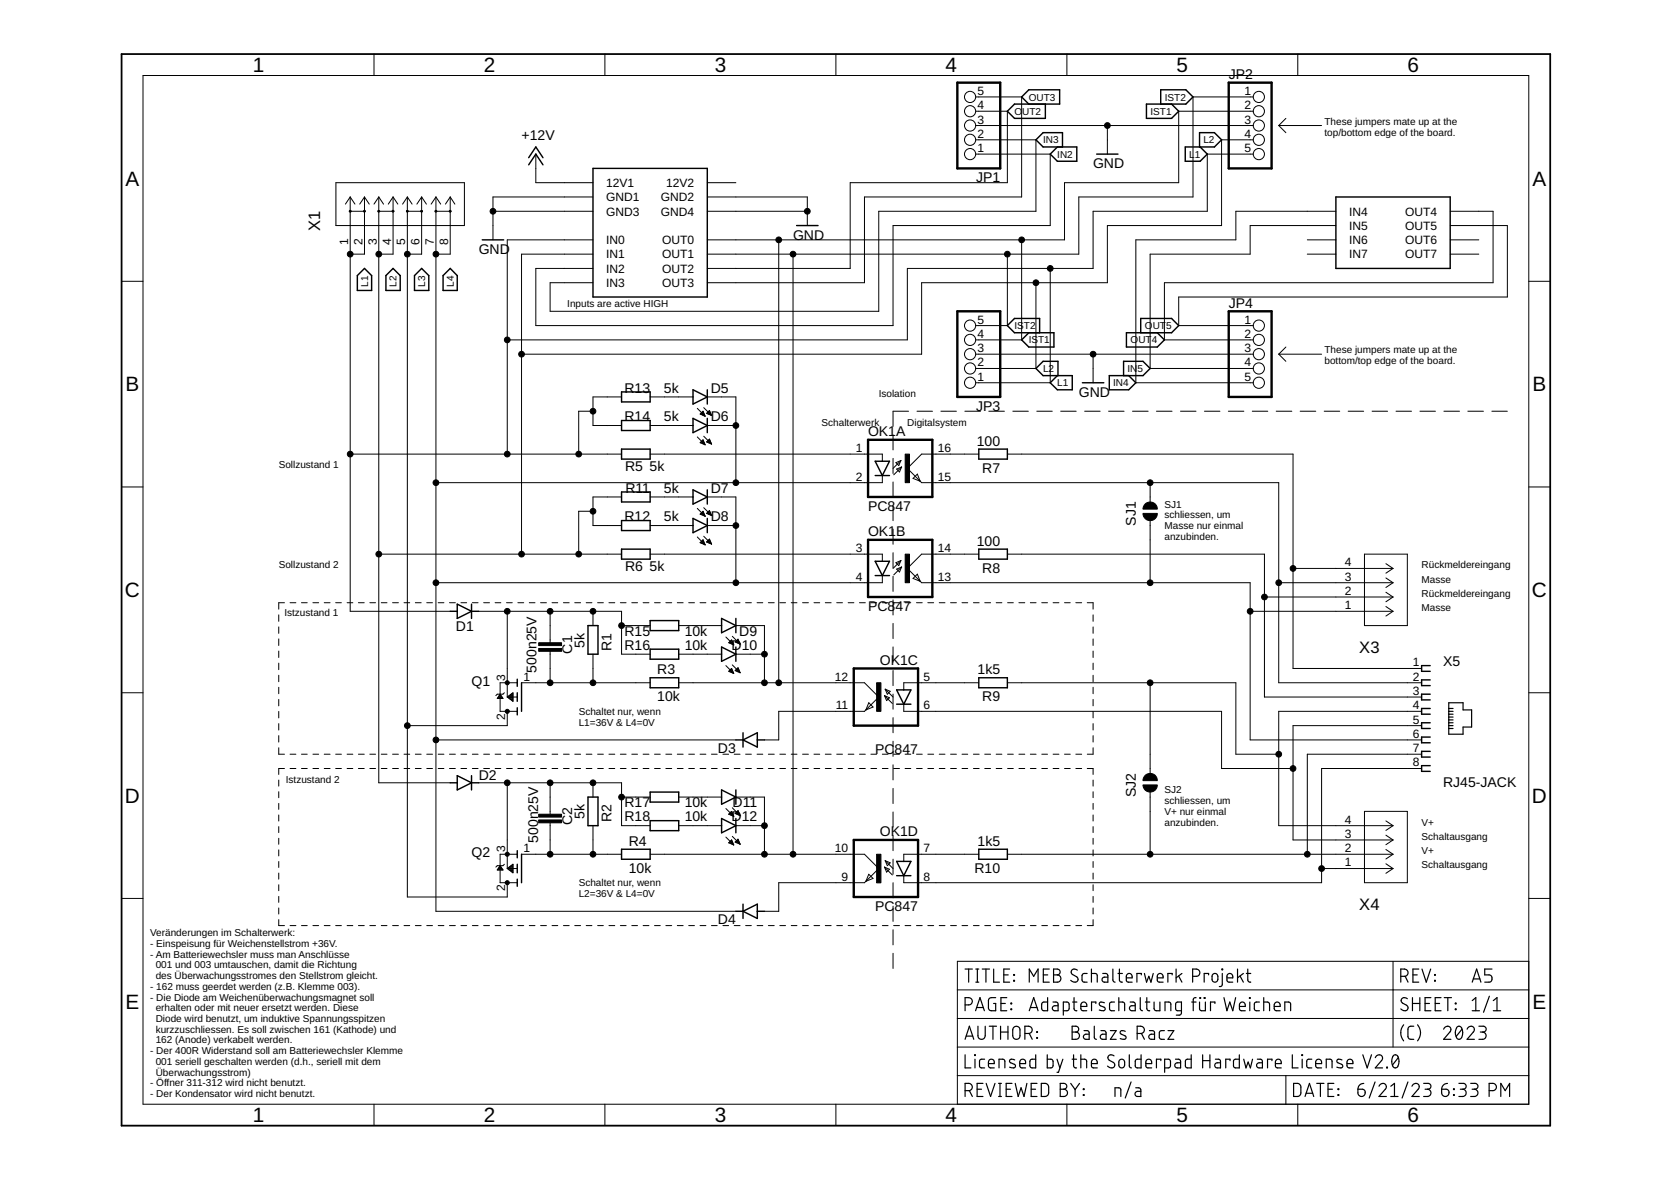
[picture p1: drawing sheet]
<svg xmlns="http://www.w3.org/2000/svg" width="297mm" height="210mm" viewBox="0 0 297 210" stroke-linecap="round" stroke-linejoin="round" font-family="sans-serif">
<g fill="none" stroke="#000" stroke-width=".18">
<path d="M25.4 13.4h246.4v182.9h-246.4zM66.5 9.6v3.8M107.5 9.6v3.8M148.6 9.6v3.8M173.4 19.8h5.7v12.7h-28v15.2h-25.4M173.4 17.2h8.2v17.8h-27.9v15.2h-28M189.7 9.6v3.8M222.8 19.8h-13.3v12.7h-20.3v10.1h-63.5M222.8 17.2h-10.7v17.8h-20.3v10.2h-66.1M230.7 9.6v3.8M59.7 32.5h22.8v7.6h-22.8zM62.3 35v73.6h17.7"/>
<path d="M62.3 37.5h2.5M62.3 35l-.9 1.3M62.3 35l.8 1.3M64.8 35v10.2h-2.5M64.8 35l-.9 1.3M64.8 35l.8 1.3M67.3 35v104.1h12.7M67.3 37.5h2.6M67.3 35l-.8 1.3M67.3 35l.9 1.3M69.9 35v10.2h-2.6M69.9 35l-.9 1.3"/>
<path d="M69.9 35l.8 1.3M72.4 35v124.4h17.8v-2.5M72.4 37.5h2.6M72.4 35l-.8 1.3M72.4 35l.9 1.3M75 35v10.2h-2.6M75 35l-.9 1.3M75 35l.8 1.3M77.5 35v127h53.3M77.5 37.5h2.5M77.5 35l-.9 1.3M77.5 35l.8 1.3"/>
<path d="M80 35v10.2h-2.5M80 35l-.8 1.3M80 35l.9 1.3M87.6 37.5h17.8M95.2 27.4v5.1h10.2M105.4 35h-17.8v7.6M125.7 37.5h17.8M125.7 32.5h5.1M125.7 35h17.8v5.1M173.4 27.4h13.3v12.7h-28v17.8h-63.5v-10.2h10.2M173.4 22.3h49.4M173.4 24.8h10.7v12.7h-27.9v17.8h-58.4v-5.1h7.6"/>
<path d="M196.8 22.3v5.1M222.8 27.4h-8.2v10.1h-20.3v10.2h-33v12.7h-71.1M222.8 24.8h-5.7v15.3h-20.3v10.1h-33v12.7h-71.1M227.3 22.3h7.6M227.3 22.3l1.3 1.3M228.6 21l-1.3 1.3M237.5 37.5h-17.8v5.1h-17.8v25.4h20.9M257.8 37.5h7.6v12.7h-58.4v10.2h15.8M21.6 50h3.8M105.4 42.6h-15.2v38.1M105.4 45.2h-12.7v53.3M138.4 42.6v78.7"/>
<path d="M141 45.2v106.6M179.1 45.2v12.7h-5.7M181.6 42.6v17.8h-8.2M184.1 50.2v15.3h-10.7M186.7 47.7v20.3h-13.3M232.4 42.6h5.1M232.4 45.2h5.1M237.5 40.1h-15.3v5.1h-17.8v20.3h18.4M257.8 40.1h10.1v12.7h-58.4v5.1h13.3M257.8 42.6h5.1M257.8 45.2h5.1M271.8 50h3.8"/>
<path d="M105.4 73.1h-2.5v7.6M110.5 70.5h-5.1v5.1h5.1M115.6 70.5h7.6M115.6 75.6h7.6M124 72.6l1.3 1.4M124 77.7l1.3 1.4M124.5 73.6l.5-.5 .3 .9zM124.5 78.7l.5-.5 .3 .9zM124.5 73.5h.7M124.5 78.6h.7M124.6 78.7h.6M124.6 73.7h.6"/>
<path d="M124.7 73.4h.4M124.7 78.5h.4M124.8 73.3h.3M124.8 78.4h.3M124.8 78.8h.5M124.9 73.8h.4M124.9 73.2h.1M124.9 78.3h.1M125.1 72.5l1.4 1.4M125.1 77.5l1.4 1.4M125.1 79h.2M125.2 73.9h.1"/>
<path d="M125.6 73.5l.5-.5 .4 .9zM125.6 78.5l.5-.5 .4 .9zM125.7 73.4h.6M125.7 78.5h.6M125.7 70.5h5.1v15.3M125.7 75.6h5.1M125.7 78.6h.6M125.8 73.5h.6M125.8 73.3h.5M125.8 78.4h.5M125.9 73.2h.3M125.9 78.3h.3"/>
<path d="M126 78.7h.4M126 73.7h.4M126 73.1h.2M126 78.1h.2M126.3 78.8h.1M126.3 73.8h.2M158.7 77.3v2.7M161.5 73.1h-2.8v2.7M163 73.1h2.8M167.3 73.1h2.7M171.5 73.1h2.8M173.4 62.9h49.4"/>
<path d="M175.8 73.1h2.7M180 73.1h2.8M184.3 73.1h2.7M188.6 73.1h2.7M192.8 73.1h2.8M194.3 62.9v5.1M197.1 73.1h2.7M201.3 73.1h2.8M205.6 73.1h2.7M209.8 73.1h2.8M214.1 73.1h2.8M218.4 73.1h2.7"/>
<path d="M222.6 73.1h2.8M226.9 73.1h2.7M227.3 62.9h7.6M227.3 62.9l1.3 1.3M228.6 61.7l-1.3 1.2M231.1 73.1h2.8M235.4 73.1h2.7M239.6 73.1h2.8M243.9 73.1h2.8M248.2 73.1h2.7M252.4 73.1h2.8M256.7 73.1h2.7"/>
<path d="M260.9 73.1h2.8M265.2 73.1h2.7M21.6 86.6h3.8M62.3 80.7h48.2M67.3 98.5h43.2M105.4 90.9h-2.5v7.6M110.5 88.3h-5.1v5.1h5.1M115.6 98.5h41.2v1.3M115.6 80.7h41.2v1.3M115.6 88.3h7.6M115.6 93.4h7.6M124 90.4l1.3 1.4"/>
<path d="M124 95.4l1.3 1.4M124.5 91.4l.5-.5 .3 .9zM124.5 96.5l.8 .3M124.5 96.5l.5-.6 .3 .9M124.5 96.5h.7M124.5 91.4h.7M124.6 91.3h.5M124.6 96.3h.5M124.7 91.1h.4M124.7 96.2h.4M124.7 96.6h.5M124.8 91.5h.4"/>
<path d="M124.8 91h.2M124.8 96.1h.2M124.9 90.9h.1M124.9 96h.1M125 96.7h.3M125.1 91.6h.2M125.1 90.2l1.4 1.5M125.1 95.3l1.4 1.4M125.3 96.8h.1M125.3 91.8h.1M125.6 96.3l.5-.5 .4 .9zM125.6 96.3h.7"/>
<path d="M125.6 91.3h.7M125.7 91.1h.6M125.7 88.3h5.1v15.3M125.7 93.4h5.1M125.7 96.2h.6M125.8 91h.4M125.8 96.1h.4M125.9 96.5h.5M125.9 91.4h.5M125.9 90.9h.3M126 96h.2M126.1 90.8h.1"/>
<path d="M126.1 95.9h.1M126.1 90.7l.4 .9-.9-.4zM126.2 96.6h.2M126.2 91.5h.2M126.5 96.7h.1M156.8 84.5v1.3h-79.3M158.7 81.5v2.7M158.7 85.7v2.6M158.7 89.9v2.6M158.7 94v2.7M158.7 98.2v2.7M159.3 82.2l.8-.3-.3 .8z"/>
<path d="M159.4 83.4l.9-.4-.4 .9zM160.1 81.9l-1.4 1.3M160.1 99.6l-1.4 1.4M160.3 83l-1.4 1.4M163.1 84.3l.5 1.2-1.3-.5zM174 80.7h-10.2l-2.5 2.5 2.5 2.6h63.5v35.5h25.4M174 98.5h-10.2l-2.5 2.5 2.5 2.6h58.4v27.9h30.5M179.1 80.7h50.7v38.1h22.9M179.1 98.5h45.7v25.4h27.9M204.4 85.8v3.4M204.4 92.5v11.1M242.5 98.5h7.7v12.7h-7.7z"/>
<path d="M271.8 86.6h3.8M49.6 109.3v1.1M49.6 111.4v1.2M49.6 113.6v1.1M49.6 115.7v1.2M49.6 117.9v1.1M50.6 107.1h-1v1.2M51.6 107.1h1M53.6 107.1h1M55.6 107.1h1M57.6 107.1h1.1M59.7 107.1h1"/>
<path d="M61.7 107.1h1M63.7 107.1h1M65.7 107.1h1.1M67.8 107.1h1M69.8 107.1h1M71.8 107.1h1M73.8 107.1h1.1M75.9 107.1h1M77.9 107.1h1M79.9 107.1h1M81.9 107.1h1.1M84 107.1h1"/>
<path d="M85.1 108.6h25.4v7.7h5.1M86 107.1h1M88 107.1h1M90 107.1h1.1M90.2 108.6v15.3M92.1 107.1h1M94.1 107.1h1M96.1 107.1h1M97.8 108.6v5.6M97.8 115.8v5.5M98.1 107.1h1M100.2 107.1h1"/>
<path d="M102.2 107.1h1M104.2 107.1h1M105.4 108.6v2.6M105.4 116.3v5M106.2 107.1h1.1M108.2 107.1h1.1M110.3 107.1h1M110.5 111.2h5.1M112.3 107.1h1M114.3 107.1h1.1M116.4 107.1h1M118.4 107.1h1"/>
<path d="M120.4 107.1h1M120.6 111.2h7.7M120.6 116.3h7.7M122.4 107.1h1M124.4 107.1h1.1M126.5 107.1h1M128.5 107.1h1M129 113.2l1.4 1.4M129 118.3l1.4 1.4M129.6 114.2h.6M129.6 119.3h.6M129.7 119.4h.6"/>
<path d="M129.7 114.3h.6M129.7 114.1h.5M129.7 119.1h.5M129.8 113.9h.4M129.8 119h.3M129.9 113.8h.2M130 119.5h.3M130 118.9h.1M130 114.4h.3M130 113.7l.4 .9-.9-.4zM130 118.8l.4 .9-.9-.4zM130.2 113.1l1.4 1.4"/>
<path d="M130.2 118.2l1.4 1.4M130.2 119.6h.2M130.3 114.6h.1M130.5 107.1h1.1M130.7 114.1l.5-.5 .4 .9zM130.7 119.2l.5-.5 .4 .9zM130.7 114.1h.7M130.7 119.1h.7M130.8 111.2h5.1v10.1M130.8 116.3h5.1M130.9 113.9h.4M130.9 119.3h.5"/>
<path d="M130.9 119h.4M130.9 114.2h.5M131 113.8h.3M131 118.9h.3M131.1 113.7h.1M131.1 118.8h.1M131.1 119.4h.4M131.1 114.3h.4M131.4 119.5h.2M131.4 114.4h.2M132.5 107.1h1.1M134.6 107.1h1"/>
<path d="M136.6 107.1h1M138.6 107.1h1M140.7 107.1h1M142.7 107.1h1M144.7 107.1h1M146.7 107.1h1M148.7 107.1h1.1M150.8 107.1h1M152.8 107.1h1M154.8 107.1h1M156.8 107.1h1.1M156.8 102.3v1.3h-79.3"/>
<path d="M158.7 102.4v2.7M158.7 106.6v2.7M158.7 110.8v2.7M158.7 115v2.7M158.7 119.2v2.7M158.9 107.1h1M159.3 100l.8-.4-.3 .9zM159.4 101.2l.9-.4-.4 .9zM160.3 100.8l-1.4 1.4M160.9 107.1h1M162.9 107.1h1M163.1 102l.5 1.3-1.3-.5z"/>
<path d="M164.9 107.1h1.1M167 107.1h1M169 107.1h1M171 107.1h1M173 107.1h1.1M175 107.1h1.1M177.1 107.1h1M179.1 107.1h1M181.1 107.1h1.1M183.2 107.1h1M185.2 107.1h1M187.2 107.1h1"/>
<path d="M189.2 107.1h1M191.2 107.1h1.1M193.3 107.1h1v1.2M194.3 109.3v1.1M194.3 111.4v1.2M194.3 113.6v1.1M194.3 115.7v1.2M194.3 117.9v1.1M222.2 108.6h25.4M224.8 106.1h22.8M227.3 103.6h20.3M229.8 101h17.8"/>
<path d="M246.4 107.8l1.2 .8M246.4 105.3l1.2 .8M246.4 102.7l1.2 .9M246.4 100.2l1.2 .8M247.6 108.6l-1.2 .9M247.6 106.1l-1.2 .9M247.6 103.6l-1.2 .8M247.6 101l-1.2 .9M21.6 123.1h3.8M49.6 120v1.2M49.6 122.2v1.1M49.6 124.3v1.2"/>
<path d="M49.6 126.4v1.2M49.6 128.6v1.2M49.6 130.7v1.2M49.6 132.9v1.1h1M49.6 138.6v1.1M50.6 136.6h-1v1M51.6 134h1M51.6 136.6h1M53.6 134h1M53.6 136.6h1M55.6 134h1M55.6 136.6h1"/>
<path d="M57.6 134h1.1M57.6 136.6h1.1M59.7 134h1M59.7 136.6h1M61.7 134h1M61.7 136.6h1M63.7 134h1M63.7 136.6h1M65.7 134h1.1M65.7 136.6h1.1M67.8 134h1M67.8 136.6h1"/>
<path d="M69.8 134h1M69.8 136.6h1M71.8 134h1M71.8 136.6h1M73.8 134h1.1M73.8 136.6h1.1M75.9 134h1M75.9 136.6h1M77.5 131.5h53.3M77.9 134h1M77.9 136.6h1M79.9 134h1"/>
<path d="M79.9 136.6h1M81.9 134h1.1M81.9 136.6h1.1M84 134h1M84 136.6h1M85.1 139.1h25.4v7.6h5.1M86 134h1M86 136.6h1M88 134h1M88 136.6h1M88.4 124.1h1M88.5 124h.8"/>
<path d="M88.6 123.8h.6M88.7 123.7h.4M88.8 123.6h.2M88.8 123.5h.2M88.9 123.4l.5 .7h-1zM89.7 123.1l-.3 .3h-1l-.3 .2M90 134h1.1M90 136.6h1.1M90.2 123.9h1.7M90.2 126.4v2.6h-17.8M90.2 139.1v15.3M90.2 123.9l1-.8v1.6z"/>
<path d="M90.2 123.8h1M90.3 124h.9M90.4 123.7h.8M90.4 124.1h.8M90.6 123.6h.6M90.6 124.2h.6M90.7 123.5h.5M90.8 124.3h.4M90.9 123.4h.3M90.9 124.4h.3M91 123.2h.2M91.1 124.6h.1"/>
<path d="M91.9 121.3h-3v5.1h3M92.1 134h1M92.1 136.6h1M92.7 121.3h22.9M94.1 134h1M94.1 136.6h1M96.1 134h1M96.1 136.6h1M97.8 139.1v5.6M98.1 134h1M98.1 136.6h1M100.2 134h1"/>
<path d="M100.2 136.6h1M102.2 134h1M102.2 136.6h1M104.2 134h1M104.2 136.6h1M105.4 139.1v2.6M106.2 134h1.1M106.2 136.6h1.1M108.2 134h1.1M108.2 136.6h1.1M110.3 134h1M110.3 136.6h1"/>
<path d="M112.3 134h1M112.3 136.6h1M114.3 134h1.1M114.3 136.6h1.1M116.4 134h1M116.4 136.6h1M118.4 134h1M118.4 136.6h1M120.4 134h1M120.4 136.6h1M120.6 121.3h33.1l2.5 2.6-2.5 2.5h-15.3v5.1h-2.5M122.4 134h1"/>
<path d="M122.4 136.6h1M124.4 134h1.1M124.4 136.6h1.1M126.5 134h1M126.5 136.6h1M128.5 134h1M128.5 136.6h1M130.5 134h1.1M130.5 136.6h1.1M132.5 134h1.1M132.5 136.6h1.1M134.6 134h1"/>
<path d="M134.6 136.6h1M136.6 134h1M136.6 136.6h1M138.6 134h1M138.6 136.6h1M140.7 134h1M140.7 136.6h1M142.7 134h1M142.7 136.6h1M144.7 134h1M144.7 136.6h1M146.7 134h1"/>
<path d="M146.7 136.6h1M148.7 134h1.1M148.7 136.6h1.1M150.8 134h1M150.8 136.6h1M152.8 134h1M152.8 136.6h1M154.4 124.9l.8 .8-1.3 .5zM154.8 134h1M154.8 136.6h1M156.8 134h1.1M156.8 136.6h1.1"/>
<path d="M157.2 123.6l1.4 1.4M157.2 123.6l.9 .4-.5 .5zM157.4 122.5l.8 .4-.5 .5zM157.4 122.5l1.3 1.4M158.7 123.4v2.6M158.7 127.6v2.6M158.7 131.7v2.7M158.7 135.9v2.7M158.9 134h1M158.9 136.6h1M160.7 125.2v1.2h56.4v10.2h12.7M160.9 134h1"/>
<path d="M160.9 136.6h1M162.9 134h1M162.9 136.6h1M164.9 134h1.1M164.9 136.6h1.1M167 134h1M167 136.6h1M169 134h1M169 136.6h1M171 134h1M171 136.6h1M173 134h1.1"/>
<path d="M173 136.6h1.1M174 121.3h-13.3v1.3M175 134h1.1M175 136.6h1.1M177.1 134h1M177.1 136.6h1M179.1 121.3h40.6v12.7h7.6M179.1 134h1M179.1 136.6h1M181.1 134h1.1M181.1 136.6h1.1M183.2 134h1"/>
<path d="M183.2 136.6h1M185.2 134h1M185.2 136.6h1M187.2 134h1M187.2 136.6h1M189.2 134h1M189.2 136.6h1M191.2 134h1.1M191.2 136.6h1.1M193.3 136.6h1v1M194.3 120v1.2M194.3 122.2v1.1"/>
<path d="M194.3 124.3v1.2M194.3 126.4v1.2M194.3 128.6v1.2M194.3 130.7v1.2M194.3 132.9v1.1h-1M194.3 138.6v1.1M204.4 121.3v16.2M252.7 134h-20.3v17.8M252.7 136.6h-17.8v20.3h-74.2v-1.3M252.7 126.4h-25.4v20.3h20.3M252.7 129h-22.9v20.3h17.8M271.8 123.1h3.8"/>
<path d="M21.6 159.7h3.8M49.6 140.7v1.1M49.6 142.8v1M49.6 144.8v1.1M49.6 146.9v1.1M49.6 149v1.1M49.6 151v1.1M49.6 153.1v1.1M49.6 155.2v1.1M49.6 157.2v1.1M49.6 159.3v1.1M88.5 154.5h.8"/>
<path d="M88.6 154.3h.6M88.6 154.2h.6M88.7 154.1h.4M88.8 154h.2M88.9 153.9l.5 .7h-1zM88.9 153.9h.1M89.7 153.6l-.3 .3h-1l-.3 .2M90.2 154.4h1.7M90.2 154.4l1-.8v1.5zM90.2 154.3h1M90.3 154.5h.9M90.3 154.2h.9"/>
<path d="M90.5 154.6h.7M90.5 154.1h.7M90.7 154h.5M90.7 154.7h.5M90.8 153.9h.4M90.8 154.8h.4M91 155h.2M91 153.8h.2M91.1 155.1h.1M91.1 153.6h.1M91.9 151.8h-3v5.1h3M92.7 151.8h17.8"/>
<path d="M97.8 146.2v5.6M105.4 146.7v5.1M110.5 141.7h5.1M115.6 151.8h38.1l2.5 2.6-2.3 2.2M120.6 146.7h7.7M120.6 141.7h7.7M129 143.7l1.4 1.4M129 148.8l1.4 1.4M129.5 144.7l.9 .4M129.5 144.7h.8M129.6 149.8h.7M129.7 144.6h.5"/>
<path d="M129.7 149.6h.5M129.8 144.5h.4M129.8 149.9h.5M129.8 149.5h.4M129.8 144.8h.5M129.9 144.3h.2M129.9 149.4h.2M130 144.2h.1M130 144.2l-.5 .5M130 144.2l.4 .9M130 149.3l-.5 .5 .9 .4M130 149.3l.4 .9"/>
<path d="M130 149.3h.1M130.1 150h.3M130.1 144.9h.3M130.2 143.6l1.4 1.4M130.2 148.7l1.4 1.4M130.3 150.1h.1M130.4 145.1h.1M130.7 144.6h.7M130.7 144.6l.9 .4M130.7 144.6l.5-.5 .4 .9M130.7 149.6h.7M130.8 146.7h5.1"/>
<path d="M130.8 141.7h5.1v10.1M130.8 144.5h.6M130.8 149.5h.6M130.9 144.3h.4M130.9 149.8h.6M130.9 149.4h.4M131 144.7h.5M131 144.2h.3M131.1 149.3h.2M131.2 144.1h.1M131.2 149.2h.1M131.2 149.2l-.5 .5 .9 .4"/>
<path d="M131.2 149.2l.4 .9M131.2 149.9h.3M131.3 144.8h.2M131.5 150h.1M131.5 144.9h.1M153.9 156.6l-.2 .3h-15.3v5.1h-2.5M154.4 155.4l.8 .7-1.3 .5zM157.2 154.1l1.4 1.4M157.2 154.1l.9 .4-.5 .5zM157.4 153l.8 .4-.5 .5zM157.4 153l1.3 1.4M158.7 140.1v2.7"/>
<path d="M158.7 144.3v2.7M158.7 148.5v2.7M158.7 152.7v2.7M158.7 156.9v2.7M174 151.8h-13.3v1.3M179.1 151.8h68.5M194.3 140.7v1.1M194.3 142.8v1M194.3 144.8v1.1M194.3 146.9v1.1M194.3 149v1.1M194.3 151v1.1"/>
<path d="M194.3 153.1v1.1M194.3 155.2v1.1M194.3 157.2v1.1M194.3 159.3v1.1M204.4 140.8v11M234.9 154.4h12.7M242.5 144.2h7.7v12.7h-7.7zM246.4 153.5l1.2 .9M246.4 151l1.2 .8M246.4 148.4l1.2 .9M246.4 145.9l1.2 .8M247.6 154.4l-1.2 .8"/>
<path d="M247.6 151.8l-1.2 .9M247.6 149.3l-1.2 .8M247.6 146.7l-1.2 .9M271.8 159.7h3.8M49.6 161.4v1.1M49.6 163.4v1.1h1M51.6 164.5h1M53.6 164.5h1M55.6 164.5h1M57.6 164.5h1.1M59.7 164.5h1M61.7 164.5h1"/>
<path d="M63.7 164.5h1M65.7 164.5h1.1M67.8 164.5h1M69.8 164.5h1M71.8 164.5h1M73.8 164.5h1.1M75.9 164.5h1M77.9 164.5h1M79.9 164.5h1M81.9 164.5h1.1M84 164.5h1M86 164.5h1"/>
<path d="M88 164.5h1M90 164.5h1.1M92.1 164.5h1M94.1 164.5h1M96.1 164.5h1M98.1 164.5h1M100.2 164.5h1M102.2 164.5h1M104.2 164.5h1M106.2 164.5h1.1M108.2 164.5h1.1M110.3 164.5h1"/>
<path d="M112.3 164.5h1M114.3 164.5h1.1M116.4 164.5h1M118.4 164.5h1M120.4 164.5h1M122.4 164.5h1M124.4 164.5h1.1M126.5 164.5h1M128.5 164.5h1M130.5 164.5h1.1M132.5 164.5h1.1M134.6 164.5h1"/>
<path d="M136.6 164.5h1M138.6 164.5h1M140.7 164.5h1M142.7 164.5h1M144.7 164.5h1M146.7 164.5h1M148.7 164.5h1.1M150.8 164.5h1M152.8 164.5h1M154.8 164.5h1M156.8 164.5h1.1M158.7 161.1v2.7"/>
<path d="M158.7 165.2v2.7M158.7 169.4v2.7M158.9 164.5h1M160.9 164.5h1M162.9 164.5h1M164.9 164.5h1.1M167 164.5h1M169 164.5h1M170.2 175.9h101.6M171 164.5h1M173 164.5h1.1M175 164.5h1.1"/>
<path d="M177.1 164.5h1M179.1 164.5h1M181.1 164.5h1.1M183.2 164.5h1M185.2 164.5h1M187.2 164.5h1M189.2 164.5h1M191.2 164.5h1.1M194.3 161.4v1.1M194.3 163.4v1.1h-1M247.6 170.9v15.2M271.8 170.9h-101.6v25.4"/>
<path d="M66.5 196.3v3.8M107.5 196.3v3.8M148.6 196.3v3.8M170.2 191.2h101.6M170.2 181h101.6M170.2 186.1h101.6M189.7 196.3v3.8M228.6 191.2v5.1M230.7 196.3v3.8"/>
<circle cx="172.4" cy="17.2" r=".99"/>
<circle cx="172.4" cy="19.8" r=".99"/>
<circle cx="223.8" cy="19.8" r=".99"/>
<circle cx="223.8" cy="17.2" r=".99"/>
<circle cx="172.4" cy="27.4" r=".99"/>
<circle cx="172.4" cy="24.8" r=".99"/>
<circle cx="172.4" cy="22.3" r=".99"/>
<circle cx="223.8" cy="27.4" r=".99"/>
<circle cx="223.8" cy="22.3" r=".99"/>
<circle cx="223.8" cy="24.8" r=".99"/>
<circle cx="172.4" cy="57.9" r=".99"/>
<circle cx="223.8" cy="57.9" r=".99"/>
<circle cx="172.4" cy="60.4" r=".99"/>
<circle cx="172.4" cy="68" r=".99"/>
<circle cx="172.4" cy="65.5" r=".99"/>
<circle cx="172.4" cy="62.9" r=".99"/>
<circle cx="223.8" cy="60.4" r=".99"/>
<circle cx="223.8" cy="65.5" r=".99"/>
<circle cx="223.8" cy="68" r=".99"/>
<circle cx="223.8" cy="62.9" r=".99"/>
</g>
<g fill="none" stroke="#000" stroke-width=".25">
<path d="M182.9 18.5l-1.3-1.3 1.3-1.2h5.5v2.5h-8.1l-1.2 1.3 1.2 1.2h5.5v-2.5M206.3 18.5v-2.5h4.5l1.3 1.2-1.3 1.3h-7v2.5h4.5l1.2-1.2-1.2-1.3M94 29.3l1.2-1.9 1.3 1.9M94 28l1.2-1.9 1.3 1.9M105.4 29.9h20.3v22.9h-20.3zM188 26.1l-1.3 1.3 1.3 1.3h3.4v-2.6h-6l-1.3-1.3 1.3-1.2h3.5v2.5M194.9 27.4h3.8M213.2 26.1v-2.5h2.7l1.2 1.2-1.2 1.3h-5.2v2.6h2.6l1.3-1.3-1.3-1.3M237.5 35h20.3v12.7h-20.3zM63.5 49l1.3-1.3 1.3 1.3v2.6h-2.6zM68.6 49l1.3-1.3 1.2 1.3v2.6h-2.5zM73.7 49l1.3-1.3 1.2 1.3v2.6h-2.5z"/>
<path d="M78.8 49l1.2-1.3 1.3 1.3v2.6h-2.5zM85.7 42.6h3.8M141.6 40.1h3.8M182.9 59.1l-1.3 1.3 1.3 1.3h4.4v-2.6h-7l-1.2-1.2 1.2-1.3h4.5v2.5M202.8 59.1v-2.5h5.5l1.2 1.3-1.2 1.2h-8.1v2.6h5.5l1.3-1.3-1.3-1.3M110.5 79.8h5.1v1.8h-5.1zM110.5 69.7h5.1v1.7h-5.1zM110.5 74.7h5.1v1.8h-5.1zM123.2 69.3l2.5 1.2-2.5 1.3zM123.2 74.4l2.5 1.2-2.5 1.3zM125.7 69.3v2.5M125.7 74.4v2.5"/>
<path d="M174 79.8h5.1v1.8h-5.1zM188 66.8l-1.3 1.2 1.3 1.3h2.6v-2.5h-5.2l-1.3-1.3 1.3-1.3h2.7v2.6M192.4 68h3.8M199.7 66.8v-2.6h3.5l1.2 1.3-1.2 1.3h-6v2.5h3.4l1.3-1.3-1.3-1.2M110.5 97.6h5.1v1.8h-5.1zM110.5 87.4h5.1v1.8h-5.1zM110.5 92.5h5.1v1.8h-5.1zM123.2 87.1l2.5 1.2-2.5 1.3zM123.2 92.1l2.5 1.3-2.5 1.3zM125.7 87.1v2.5M125.7 92.1v2.6M155.6 82h2.5l-1.3 2.5z"/>
<path d="M155.6 84.5h2.5M155.6 99.8h2.5l-1.3 2.5zM174 97.6h5.1v1.8h-5.1zM80 108.6h1.3M81.3 107.4l2.5 1.2-2.5 1.3zM83.8 107.4v2.5M83.8 108.6h1.3M104.5 111.2h1.8v5.1h-1.8zM115.6 110.3h5v1.8h-5zM115.6 115.4h5v1.8h-5zM128.3 109.9l2.5 1.3-2.5 1.3zM128.3 115l2.5 1.3-2.5 1.2z"/>
<path d="M130.8 109.9v2.6M130.8 115v2.5M155.6 102.3h2.5M254.2 118.3h-1.5v1h1.5M80 139.1h1.3M81.3 137.9l2.5 1.2-2.5 1.3zM83.8 137.9v2.5M83.8 139.1h1.3M91.9 120.7v1.3M91.9 123.1v1.6M91.9 125.8v1.3M92.7 121.3v5.1"/>
<path d="M115.6 120.5h5v1.7h-5zM130.8 131.5h1.3M132.1 131.5l2.5-1.3v2.6zM132.1 130.2v2.6M134.6 131.5h1.3M159.4 122.6h2.5l-1.2 2.6zM159.4 125.2h2.5M174 120.5h5.1v1.7h-5.1zM254.2 120.8h-1.5v1.1h1.5M254.2 123.4h-1.5v1h1.5M254.2 125.9h-1.5v1h1.5M254.2 128.5h-1.5v1h1.5"/>
<path d="M254.2 131h-1.5v1h1.5M254.2 133.5h-1.5v1.1h1.5M254.2 136.1h-1.5v1h1.5M91.9 151.2v1.3M91.9 153.6v1.5M91.9 156.3v1.2M92.7 151.8v5.1M104.5 141.7h1.8v5h-1.8zM110.5 150.9h5.1v1.8h-5.1zM115.6 140.8h5v1.8h-5zM115.6 145.9h5v1.7h-5zM128.3 140.4l2.5 1.3-2.5 1.2z"/>
<path d="M128.3 145.5l2.5 1.2-2.5 1.3zM130.8 140.4v2.5M130.8 145.5v2.5M159.4 153.1h2.5l-1.2 2.5zM159.4 155.6h2.5M174 150.9h5.1v1.8h-5.1zM130.8 162h1.3M132.1 160.7v2.5M132.1 162l2.5-1.3v2.5zM134.6 162h1.3"/>
<circle cx="62.3" cy="37.6" r=".13"/>
<circle cx="64.8" cy="37.6" r=".12"/>
<circle cx="67.3" cy="37.6" r=".12"/>
<circle cx="69.9" cy="37.6" r=".12"/>
<circle cx="72.4" cy="37.6" r=".12"/>
<circle cx="74.9" cy="37.6" r=".12"/>
<circle cx="77.5" cy="37.6" r=".12"/>
<circle cx="80" cy="37.6" r=".12"/>
</g>
<path d="M21.6 9.6h254v190.5h-254z" fill="none" stroke="#000" stroke-width=".32"/>
<g fill="none" stroke="#000" stroke-width=".21">
<path d="M257.5 124.9h2.6v1.3h1.5v3h-1.5v1.3h-2.6zM257.5 125.9h.8M257.5 126.4h.8M257.5 126.9h.8M257.5 127.4h.8M257.5 128h.8M257.5 128.5h.8M257.5 129h.8M257.5 129.5h.8M171.6 178.6h.6a.65 .65 0 0 0 .6-.6 .65 .65 0 0 0-.6-.7h-.6v2.3M171.6 172.2h1.2M172.2 172.2v2.4"/>
<path d="M173.4 179.6l.8-2.3 .8 2.3M173.5 172.2h.5M173.5 174.6h.5M173.6 179.1h1.2M173.7 172.2v2.4M174.6 172.2h1.3M175.3 172.2v2.4M176.6 172.2v2.4h1.1M177 177.3h-.8a.51 .51 0 0 0-.5 .5v1.3l.2 .5h1.1v-1.2h-.4M177.9 178.4h.8M178.4 173.3h.8M179 177.3h-1.1v2.3h1.1"/>
<path d="M179.5 172.2h-1.1v2.4h1.1M179.7 179.3h.1v.2h-.1zM179.7 178.3h.1v.1h-.1zM180.2 174.2h.1v.2h-.1zM180.2 173.2h.1v.1h-.1zM183 174.6v-2.4l.7 1.3 .8-1.3v2.4M183 179.6l.7-2.3 .8 2.3M183.2 179.1h1.1M185.5 173.3h.7M186.2 177.3v2.3h-.8l-.2-.3v-1l.2-.2h.8M186.5 172.2h-1v2.4h1M187.2 178.1h.7l.2 .2v1.3h-.6a.44 .44 0 0 1-.5-.4 .44 .44 0 0 1 .5-.4h.6"/>
<path d="M187.3 172.2h.6a.52 .52 0 0 1 .6 .6 .52 .52 0 0 1-.6 .5 .65 .65 0 0 1 .7 .6 .65 .65 0 0 1-.7 .7h-.6zM187.3 173.3h.6M189 179.6h.8l.2-.2 .1-.9-.3-.4h-.8v2.3M190.7 178.1h.7M190.9 177.3v2.1l.3 .2h.2M191.5 172.4a.58 .58 0 0 0-.9-.1 .58 .58 0 0 0 .1 .9l.7 .4a.58 .58 0 0 1 0 .9 .58 .58 0 0 1-.8-.1l-.3-.2M192.1 178.9h1.1a.56 .56 0 0 0-.4-.8 .56 .56 0 0 0-.7 .5l.2 .9 .9 .1M193.3 173h-.7l-.3 .4v.8l.2 .3 .8 .1M194 173l.9 .1 .2 1.5M194 172.2v2.4M194.8 178.4v-.3h-.8v1.5M196 173h.7l.2 .4v1.2h-.6a.44 .44 0 0 1-.4-.5 .44 .44 0 0 1 .4-.4h.6"/>
<path d="M196.3 178.2a.61 .61 0 0 0-.9 .2v.1a1.23 1.23 0 0 0 1 .6 .32 .32 0 0 1 0 .4 .32 .32 0 0 1-.3 .1l-.7-.1M197.8 172.2v2l.2 .3 .2 .1M198.1 178.1h-.6l-.3 .4 .1 1 .8 .1M198.7 173h.8M198.9 178.1l.9 .1 .1 1.4M198.9 177.3v2.3M199 172.2v2l.1 .3 .4 .1M200.2 173.8h1.1a.55 .55 0 0 0-.4-.8 .55 .55 0 0 0-.7 .5l.1 1 1 .1M200.9 178.1h.7l.2 .2v1.3h-.6a.44 .44 0 0 1-.4-.4 .44 .44 0 0 1 .4-.4h.6M202.7 177.3v2l.1 .2 .3 .1M202.9 173.3v-.3h-.8v1.6M203.4 173l.4 1.6 .4-1.1 .4 1.1 .4-1.6"/>
<path d="M203.6 178.1h.8M203.9 177.3v2l.1 .2 .4 .1M205.1 178.1v1.2l.2 .2 .2 .1h.7v-1.5M205.7 173.8h1.1a.55 .55 0 0 0-.4-.8 .55 .55 0 0 0-.7 .5l.1 1 1 .1M207.1 179.6v-1.5l.9 .1 .1 1.4M208.4 173.3v-.3h-.8v1.6M209.1 172.2v2.4M209.5 173.5l.6 1.1M210 179.6h-.8l-.2-.2v-1.1l.2-.2h.8v1.9l-.2 .4h-.7M210.1 173l-1 .8M211.8 178.1h.8M212 173.5h.6a.65 .65 0 0 0 .7-.6 .65 .65 0 0 0-.7-.7h-.6v2.4"/>
<path d="M212.6 177.3h-.3l-.2 .2v2.1M213.2 178.1l.1 1.3 .3 .2h.7v-1.5M213.3 177.3h.1v.1h-.1zM214.1 177.3h.1v.1h-.1zM214.8 173.3v-.3h-.7v1.6M215.6 173.2l.5-.2a.92 .92 0 0 1 .1 1.5l-.3 .1a.47 .47 0 0 1-.4-.5zM216 178.4v-.3h-.8v1.5M217.2 172.2h.1v.2h-.1zM217.3 173v2.1l-.3 .2h-.3M217.6 177.3l.5 2.3 .5-1.5 .5 1.5 .5-2.3M218.1 173.8h1a.55 .55 0 0 0-.3-.8 .55 .55 0 0 0-.7 .5l.1 1 .9 .1M220 172.2v2.4"/>
<path d="M220.3 178.9h1.1a.55 .55 0 0 0-.4-.8 .55 .55 0 0 0-.7 .5l.1 .9 1 .1M220.4 173.5l.6 1.1M221 173l-1 .8M221.6 173h.7M221.8 172.2v2l.1 .3 .4 .1M222.1 177.3h.1v.1h-.1zM222.2 178.1v1.5M223.9 178.1h-.7l-.2 .4 .1 1 .8 .1M224.6 178.1l1 .1 .1 .3v1.1M224.6 177.3v2.3M226.5 178.9h1.1a.56 .56 0 0 0-.4-.8 .56 .56 0 0 0-.7 .5l.1 .9 1 .1M228.4 179.6v-1.5l.9 .1 .1 1.4"/>
<path d="M249 173.5h.7a.65 .65 0 0 0 .6-.6 .65 .65 0 0 0-.6-.7h-.7v2.4M249.8 173.5l.5 1.1M250.2 177.5a.58 .58 0 0 0-.9-.1 .58 .58 0 0 0 0 .9l.7 .4a.58 .58 0 0 1 .1 .8 .58 .58 0 0 1-.9 0l-.2-.2M251.1 177.3v2.3M251.1 178.4h1.3M251.2 173.3h.7M252.2 172.2h-1v2.4h1M252.4 177.3v2.3M252.8 172.2l.7 2.4 .8-2.4M253.3 178.4h.8M254.4 177.3h-1.1v2.3h1.1M255 173.2h.1v.1h-.1z"/>
<path d="M255 174.2h.1v.2h-.1zM255.1 178.4h.8M256.2 177.3h-1.1v2.3h1.1M256.7 177.3h1.3M257.4 177.3v2.3M258.7 178.3h.1v.1h-.1zM258.7 179.3h.1v.2h-.1zM261.7 179.6h1.3M261.7 177.8l.6-.5v2.3M261.7 174.6l.8-2.4 .7 2.4M261.9 174h1.2M264.8 177.1l-1.1 2.8"/>
<path d="M265.2 172.2h-1.3v1.1h.8a.66 .66 0 0 1 .5 .6 .66 .66 0 0 1-.5 .7h-.8M265.5 179.6h1.3M265.5 177.8l.6-.5v2.3M171.6 193.8h.6a.65 .65 0 0 0 .6-.6 .65 .65 0 0 0-.6-.6h-.6v2.3M171.6 184.7l.7-2.3 .8 2.3M171.6 187.5v2.3h1M171.7 184.1h1.2M172.3 193.8l.5 1.1M173.2 187.5h.2v.1h-.2zM173.3 188.3v1.5M173.7 193.6h.8M173.8 182.4v1.7a.65 .65 0 0 0 .7 .6 .65 .65 0 0 0 .6-.6v-1.7"/>
<path d="M174.7 192.6h-1v2.3h1M175 188.3h-.7l-.2 .3 .1 1.1 .8 .1M175.3 192.6l.8 2.3 .8-2.3M175.7 189h1a.55 .55 0 0 0-.3-.7 .55 .55 0 0 0-.7 .5l.1 .9 .9 .1M175.9 182.4h1.2M176.5 182.4v2.3M177.5 192.6h.5M177.5 194.9h.5M177.6 189.8v-1.5l.9 .1 .1 1.4M177.8 192.6v2.3M177.9 182.4v2.3M177.9 183.4h1.3"/>
<path d="M178.9 193.6h.7M179.2 182.4v2.3M179.9 192.6h-1v2.3h1M180.3 182.5l.6-.1a.59 .59 0 0 1 .4 .6v1.1a.65 .65 0 0 1-.6 .6 .65 .65 0 0 1-.7-.6v-1.1zM180.4 188.4a.61 .61 0 0 0-.9 .1v.3l.8 .4a.33 .33 0 0 1 .2 .3 .33 .33 0 0 1-.3 .3l-.7-.1M180.5 192.6l.5 2.3 .5-1.6 .5 1.6 .5-2.3M181.3 189h1a.55 .55 0 0 0-.3-.7 .55 .55 0 0 0-.7 .5l.1 .9 .9 .1M182.2 183.7h.6a.65 .65 0 0 0 .7-.7 .65 .65 0 0 0-.7-.6h-.6v2.3M183 183.7l.5 1M183.3 193.6h.8M184.1 187.5v2.3h-.8l-.2-.4v-.9l.2-.2h.8M184.3 183.4h.1v.1h-.1z"/>
<path d="M184.3 184.4h.1v.1h-.1zM184.3 192.6h-1v2.3h1M185.1 192.6h.8l.5 .4v1.4l-.5 .5h-.8zM186.2 187.5v2.3h.7l.3-.4v-.9l-.3-.2h-.7M187.9 188.3l.5 1.5M188.5 192.6h.6a.52 .52 0 0 1 .5 .5 .52 .52 0 0 1-.5 .5 .65 .65 0 0 1 .7 .6 .65 .65 0 0 1-.7 .7h-.6zM188.5 193.6h.6M188.9 188.3l-.7 2.3h-.3M190.3 192.6l.8 1.1M190.6 182.4h.6a.52 .52 0 0 1 .6 .5 .52 .52 0 0 1-.6 .5 .65 .65 0 0 1 .7 .7 .65 .65 0 0 1-.7 .6h-.6zM190.6 183.4h.6M190.6 188.3h.8"/>
<path d="M190.8 187.5v1.9l.3 .4h.3M191.1 193.7v1.2M191.9 192.6l-.8 1.1M192.1 188.3l1 .1 .1 1.4M192.1 187.5v2.3M192.6 194.6h.1v.1h-.1zM192.6 193.5h.1v.2h-.1zM192.7 183.2h.7l.2 .2v1.3h-.6a.46 .46 0 0 1-.4-.4 .46 .46 0 0 1 .4-.5h.6M194 189h1.1a.55 .55 0 0 0-.4-.7 .55 .55 0 0 0-.7 .5l.1 .9 1 .1M194.5 182.4v2.1l.4 .2M195.7 183.2h.7l.2 .4v1.1h-.6a.46 .46 0 0 1-.4-.4 .46 .46 0 0 1 .4-.5h.6M197.4 183.2h1l-1 1.5h1"/>
<path d="M198 187.7a.58 .58 0 0 0-.8-.1 .58 .58 0 0 0 0 .8l.7 .4a.58 .58 0 0 1 .1 .9 .58 .58 0 0 1-.9 0l-.2-.2M198.2 194.9v-1.6l.9 .1 .1 1.5M199 188.4l.5-.1a.92 .92 0 0 1 .2 1.4l-.4 .1-.4-.3v-.7zM200 183.3a.59 .59 0 0 0-.9 .2l.1 .2 .8 .4a.33 .33 0 0 1 .2 .4 .33 .33 0 0 1-.4 .2l-.7-.1M200.7 187.5l.1 2.1 .3 .2M201.1 192.3l-1.1 2.9M201.9 193.3l.6 .1 .3 .3v1.2h-.6a.46 .46 0 0 1-.4-.5 .46 .46 0 0 1 .4-.4h.6M202.1 183.7h.7a.65 .65 0 0 0 .6-.7 .65 .65 0 0 0-.6-.6h-.7v2.3M202.8 187.5v2.3h-.8l-.2-.2v-1.1l.2-.2h.8M202.9 183.7l.5 1M203.7 189h1a.55 .55 0 0 0-.3-.7 .55 .55 0 0 0-.7 .5l.1 .9 .9 .1M204.3 183.2h.7l.2 .2v1.3h-.5a.46 .46 0 0 1-.5-.4 .46 .46 0 0 1 .5-.5h.5"/>
<path d="M206.4 188.5v-.2h-.8v1.5M207 183.2h-.7l-.2 .4v.7l.1 .3 .8 .1M207 189.8h.8l.2-.2 .1-1-.3-.3h-.8v2.3M207.6 183.2h1.1l-1.1 1.5h1.1M209 188.3h.6l.3 .3v1.2h-.6a.46 .46 0 0 1-.5-.5 .46 .46 0 0 1 .5-.4h.6M211.8 187.5v2.3h-.9l-.2-.2v-1.1l.2-.2h.9M213.8 187.5v2.3M213.8 188.5h1.3M215.1 187.5v2.3M216 188.3h.7l.2 .2 .1 1.3h-.6a.46 .46 0 0 1-.5-.5 .46 .46 0 0 1 .5-.4h.6M218.7 188.5v-.2h-.8v1.5M220.3 187.5v2.3h-.8l-.2-.2v-1.1l.2-.2h.8"/>
<path d="M221.1 188.3l.4 1.5 .4-1 .4 1 .4-1.5M223.5 188.3h.7l.2 .3v1.2h-.6a.46 .46 0 0 1-.4-.5 .46 .46 0 0 1 .4-.4h.6M226.1 188.5v-.2h-.8v1.5M226.7 189h1.1a.55 .55 0 0 0-.4-.7 .55 .55 0 0 0-.7 .5l.1 .9 1 .1M229.7 187.5v2.3h1.1M230 192.6h.8l.4 .4v1.4l-.4 .5h-.8zM231.4 187.5h.1v.1h-.1zM231.5 188.3v1.5M232 194.9l.8-2.3 .7 2.3M232.2 194.3h1.1M233.2 188.3h-.7l-.2 .3 .1 1.1 .8 .1M233.9 189h1a.56 .56 0 0 0-.3-.7 .56 .56 0 0 0-.7 .5l.1 .9 .9 .1"/>
<path d="M234.1 192.6h1.3M234.7 192.6v2.3M235.8 189.8v-1.5l.9 .1 .1 1.4M236.1 193.6h.8M237.1 192.6h-1v2.3h1M237.8 193.5h.2v.2h-.2zM237.8 194.6h.2v.1h-.2zM238.5 188.4a.58 .58 0 0 0-.9 .1l.1 .3 .9 .5a.32 .32 0 0 1 .1 .3 .32 .32 0 0 1-.3 .2l-.8-.1M239.4 189h1.1a.56 .56 0 0 0-.4-.7 .56 .56 0 0 0-.7 .5l.2 .9 .9 .1M241.4 193.6h.8a.65 .65 0 0 1 .5 .7 .65 .65 0 0 1-.7 .6 .65 .65 0 0 1-.6-.7zM242.3 187.5l.7 2.3 .8-2.3M242.4 192.6a1.01 1.01 0 0 0-1 1"/>
<path d="M244.4 192.3l-1 2.9M244.5 188a.64 .64 0 0 1 .9-.5 .64 .64 0 0 1 .2 1l-1.1 1.3h1.3M245.1 193.1a.65 .65 0 0 1 .9-.5 .65 .65 0 0 1 .3 1l-1.2 1.3h1.3M246.5 189.7h.1v.1h-.1zM247.2 194.9h1.3M247.2 193.1l.7-.5v2.3M247.8 187.6a.65 .65 0 0 1 .7 .1 .65 .65 0 0 1 .2 .6 1.08 1.08 0 0 1-.7 1.5 1.1 1.1 0 0 1-.6-1.5zM248.6 188l-1.1 1.3M249.5 182.1a2.26 2.26 0 0 0 0 2.9M250.3 192.3l-1.1 2.9M251 193.1a.64 .64 0 0 1 .9-.5 .64 .64 0 0 1 .2 1l-1.1 1.3h1.3M251.3 182.4h-.5a.51 .51 0 0 0-.5 .5l.1 1.6 .2 .2h.7"/>
<path d="M252 182.1a2.19 2.19 0 0 1 0 2.9M253.1 192.6h.8a.52 .52 0 0 1 .5 .5 .52 .52 0 0 1-.5 .5h-.6M253.7 193.6a.65 .65 0 0 1 .7 .6 .65 .65 0 0 1-.7 .7h-.6M256.3 193.6h.7a.66 .66 0 0 1 .6 .7 .66 .66 0 0 1-.7 .6 .66 .66 0 0 1-.6-.7zM256.6 182.9a.64 .64 0 0 1 .9-.5 .64 .64 0 0 1 .2 1l-1.1 1.3h1.3M257.3 192.6a1.05 1.05 0 0 0-1 1M258.4 194.6h.1v.1h-.1zM258.4 193.5h.1v.2h-.1zM259 182.6a.55 .55 0 0 1 .6-.2 .55 .55 0 0 1 .3 .6 1.32 1.32 0 0 1-.5 1.7 1.19 1.19 0 0 1-.6-1.7zM259.3 192.6h.8a.52 .52 0 0 1 .5 .5 .52 .52 0 0 1-.5 .5h-.5M259.9 182.9l-1.1 1.3M260 193.6a.65 .65 0 0 1 .6 .6 .65 .65 0 0 1-.6 .7h-.7"/>
<path d="M260.8 182.9a.64 .64 0 0 1 .9-.5 .64 .64 0 0 1 .2 1l-1.1 1.3h1.3M261.4 192.6h.8a.52 .52 0 0 1 .5 .5 .52 .52 0 0 1-.5 .5h-.5M262.1 193.6a.65 .65 0 0 1 .6 .6 .65 .65 0 0 1-.6 .7h-.7M262.9 182.4h.8a.52 .52 0 0 1 .5 .5 .52 .52 0 0 1-.5 .5h-.6M263.5 183.4a.65 .65 0 0 1 .7 .7 .65 .65 0 0 1-.7 .6h-.6M264.7 193.8h.7a.65 .65 0 0 0 .6-.6 .65 .65 0 0 0-.6-.6h-.7v2.3M266.8 194.9v-2.3l.8 1.2 .8-1.2v2.3"/>
</g>
<path d="M170.2 14.7h7.6v15.2h-7.6zM218.4 14.7h7.6v15.2h-7.6zM170.2 55.3h7.6v15.2h-7.6zM218.4 55.3h7.6v15.2h-7.6zM154.3 78.2h11.4v10.1h-11.4zM154.3 95.9h11.4v10.2h-11.4zM151.8 118.8h11.4v10.2h-11.4zM151.8 149.3h11.4v10.1h-11.4z" fill="none" stroke="#000" stroke-width=".42"/>
<path d="M160.9 80.7h.8v5.1h-.8zM160.9 98.5h.8v5.1h-.8zM95.8 115.3h4v.5h-4zM95.8 114.2h4v.5h-4zM155.8 121.3h.8v5.1h-.8zM95.8 145.7h4v.5h-4zM95.8 144.7h4v.5h-4zM155.8 151.8h.8v5.1h-.8z" fill="#000" stroke="#000" stroke-width=".18"/>
<g fill="#000" stroke="#000" stroke-width=".18">
<path d="M203.6 89.5a1.27 1.27 0 0 1 1.4-.2 1.27 1.27 0 0 1 .7 1.2h-2.5l.1-.5z" fill-rule="evenodd"/>
<path d="M203.2 91.2h2.5a1.27 1.27 0 0 1-1.3 1.3 1.27 1.27 0 0 1-1.2-1.3z" fill-rule="evenodd"/>
<path d="M203.6 137.8a1.27 1.27 0 0 1 1.4-.2 1.27 1.27 0 0 1 .7 1.1h-2.5l.1-.4z" fill-rule="evenodd"/>
<path d="M203.2 139.5h2.5a1.27 1.27 0 0 1-1.3 1.3 1.27 1.27 0 0 1-1.2-1.3z" fill-rule="evenodd"/>
<circle cx="87.6" cy="37.5" r=".51"/>
<circle cx="143.5" cy="37.5" r=".51"/>
<circle cx="196.8" cy="22.3" r=".51"/>
<circle cx="62.3" cy="45.2" r=".51"/>
<circle cx="67.3" cy="45.2" r=".51"/>
<circle cx="72.4" cy="45.2" r=".51"/>
<circle cx="77.5" cy="45.2" r=".51"/>
<circle cx="138.4" cy="42.6" r=".51"/>
<circle cx="141" cy="45.2" r=".51"/>
<circle cx="179.1" cy="45.2" r=".51"/>
<circle cx="181.6" cy="42.6" r=".51"/>
<circle cx="184.1" cy="50.2" r=".51"/>
<circle cx="186.7" cy="47.7" r=".51"/>
<circle cx="90.2" cy="60.4" r=".51"/>
<circle cx="92.7" cy="62.9" r=".51"/>
<circle cx="105.4" cy="73.1" r=".51"/>
<circle cx="130.8" cy="75.6" r=".51"/>
<circle cx="194.3" cy="62.9" r=".51"/>
<circle cx="62.3" cy="80.7" r=".51"/>
<circle cx="67.3" cy="98.5" r=".51"/>
<circle cx="77.5" cy="85.8" r=".51"/>
<circle cx="90.2" cy="80.7" r=".51"/>
<circle cx="92.7" cy="98.5" r=".51"/>
<circle cx="102.9" cy="98.5" r=".51"/>
<circle cx="102.9" cy="80.7" r=".51"/>
<circle cx="105.4" cy="90.9" r=".51"/>
<circle cx="130.8" cy="85.8" r=".51"/>
<circle cx="130.8" cy="93.4" r=".51"/>
<circle cx="204.4" cy="85.8" r=".51"/>
<circle cx="77.5" cy="103.6" r=".51"/>
<circle cx="90.2" cy="108.6" r=".51"/>
<circle cx="97.8" cy="108.6" r=".51"/>
<circle cx="105.4" cy="108.6" r=".51"/>
<circle cx="110.5" cy="111.2" r=".51"/>
<circle cx="130.8" cy="103.6" r=".51"/>
<circle cx="135.9" cy="116.3" r=".51"/>
<circle cx="204.4" cy="103.6" r=".51"/>
<circle cx="222.2" cy="108.6" r=".51"/>
<circle cx="224.8" cy="106.1" r=".51"/>
<circle cx="227.3" cy="103.6" r=".51"/>
<circle cx="229.8" cy="101" r=".51"/>
<circle cx="72.4" cy="129" r=".51"/>
<circle cx="77.5" cy="131.5" r=".51"/>
<circle cx="90.2" cy="139.1" r=".51"/>
<circle cx="90.2" cy="126.4" r=".36"/>
<circle cx="90.2" cy="121.3" r=".36"/>
<circle cx="97.8" cy="139.1" r=".51"/>
<circle cx="97.8" cy="121.3" r=".51"/>
<circle cx="105.4" cy="121.3" r=".51"/>
<circle cx="105.4" cy="139.1" r=".51"/>
<circle cx="135.9" cy="121.3" r=".51"/>
<circle cx="138.4" cy="121.3" r=".51"/>
<circle cx="204.4" cy="121.3" r=".51"/>
<circle cx="227.3" cy="134" r=".51"/>
<circle cx="229.8" cy="136.6" r=".51"/>
<circle cx="90.2" cy="151.8" r=".36"/>
<circle cx="90.2" cy="156.9" r=".36"/>
<circle cx="97.8" cy="151.8" r=".51"/>
<circle cx="105.4" cy="151.8" r=".51"/>
<circle cx="110.5" cy="141.7" r=".51"/>
<circle cx="135.9" cy="151.8" r=".51"/>
<circle cx="135.9" cy="146.7" r=".51"/>
<circle cx="141" cy="151.8" r=".51"/>
<circle cx="204.4" cy="151.8" r=".51"/>
<circle cx="232.4" cy="151.8" r=".51"/>
<circle cx="234.9" cy="154.4" r=".51"/>
</g>
<g font-size="3.7">
<text x="44.9" y="12.8">1</text>
<text x="86" y="12.8">2</text>
<text x="127" y="12.8">3</text>
<text x="168.1" y="12.8">4</text>
<text x="209.2" y="12.8">5</text>
<text x="250.2" y="12.8">6</text>
<text x="22.3" y="33">A</text>
<text x="272.4" y="33">A</text>
<text x="22.3" y="69.6">B</text>
<text x="272.4" y="69.6">B</text>
<text x="22.2" y="106.1">C</text>
<text x="272.3" y="106.1">C</text>
<text x="22.2" y="142.7">D</text>
<text x="272.3" y="142.7">D</text>
<text x="22.3" y="179.3">E</text>
<text x="272.4" y="179.3">E</text>
<text x="44.9" y="199.5">1</text>
<text x="86" y="199.5">2</text>
<text x="127" y="199.5">3</text>
<text x="168.1" y="199.5">4</text>
<text x="209.2" y="199.5">5</text>
<text x="250.2" y="199.5">6</text>
</g>
<g font-size="2.9">
<text x="56.9" y="41" transform="rotate(-90 56.9 41)">X1</text>
<text x="241.6" y="116">X3</text>
<text x="241.6" y="161.7">X4</text>
</g>
<g font-size="2.5">
<text x="218.4" y="14.1">JP2</text>
<text x="92.7" y="24.8">+12V</text>
<text x="194.3" y="29.9">GND</text>
<text x="173.5" y="32.3">JP1</text>
<text x="85.1" y="45.2">GND</text>
<text x="141" y="42.6">GND</text>
<text x="218.4" y="54.7">JP4</text>
<text x="111" y="69.8">R13</text>
<text x="118" y="69.8">5k</text>
<text x="126.3" y="69.8">D5</text>
<text x="191.8" y="70.6">GND</text>
<text x="111" y="74.9">R14</text>
<text x="118" y="74.9">5k</text>
<text x="126.3" y="74.9">D6</text>
<text x="154.3" y="77.5">OK1</text>
<text x="159.3" y="77.5">A</text>
<text x="173.5" y="73">JP3</text>
<text x="111.1" y="83.8">R5</text>
<text x="115.5" y="83.8">5k</text>
<text x="173.6" y="79.2">100</text>
<text x="174.6" y="84">R7</text>
<text x="111.2" y="87.6">R11</text>
<text x="118" y="87.6">5k</text>
<text x="126.3" y="87.6">D7</text>
<text x="111" y="92.7">R12</text>
<text x="118" y="92.7">5k</text>
<text x="126.3" y="92.7">D8</text>
<text x="154.3" y="90.9">PC8</text>
<text x="154.3" y="95.3">OK1</text>
<text x="159.2" y="90.9">47</text>
<text x="159.3" y="95.3">B</text>
<text x="201.9" y="93.4" transform="rotate(-90 201.9 93.4)">SJ1</text>
<text x="111.1" y="101.5">R6</text>
<text x="115.5" y="101.5">5k</text>
<text x="173.6" y="97">100</text>
<text x="174.6" y="101.8">R8</text>
<text x="81" y="112.2">D1</text>
<text x="111" y="113">R15</text>
<text x="121.7" y="113">10k</text>
<text x="131.4" y="113">D9</text>
<text x="154.3" y="108.6">PC8</text>
<text x="159.2" y="108.6">47</text>
<text x="95.4" y="119.6" transform="rotate(-90 95.4 119.6)">500n25V</text>
<text x="101.7" y="116.2" transform="rotate(-90 101.7 116.2)">C1</text>
<text x="103.9" y="115.1" transform="rotate(-90 103.9 115.1)">5k</text>
<text x="108.7" y="115.7" transform="rotate(-90 108.7 115.7)">R1</text>
<text x="111" y="115.5">R16</text>
<text x="116.8" y="119.8">R3</text>
<text x="121.7" y="115.5">10k</text>
<text x="130" y="115.5">D10</text>
<text x="156.4" y="118.2">OK1C</text>
<text x="173.8" y="119.8">1k5</text>
<text x="256.5" y="118.3">X5</text>
<text x="83.8" y="121.9">Q1</text>
<text x="116.8" y="124.6">10k</text>
<text x="174.6" y="124.6">R9</text>
<text x="127.6" y="133.8">D3</text>
<text x="155.5" y="134">PC</text>
<text x="159" y="134">847</text>
<text x="85.1" y="138.6">D2</text>
<text x="111" y="143.4">R17</text>
<text x="121.7" y="143.4">10k</text>
<text x="130.2" y="143.4">D11</text>
<text x="201.9" y="141.7" transform="rotate(-90 201.9 141.7)">SJ2</text>
<text x="256.5" y="139.9">RJ45-JACK</text>
<text x="95.6" y="149.8" transform="rotate(-90 95.6 149.8)">500n25V</text>
<text x="101.7" y="146.6" transform="rotate(-90 101.7 146.6)">C2</text>
<text x="103.9" y="145.6" transform="rotate(-90 103.9 145.6)">5k</text>
<text x="108.7" y="146.1" transform="rotate(-90 108.7 146.1)">R2</text>
<text x="111" y="146">R18</text>
<text x="121.7" y="146">10k</text>
<text x="130" y="146">D12</text>
<text x="156.4" y="148.6">OK1D</text>
<text x="83.8" y="152.3">Q2</text>
<text x="111.8" y="155.1">10k</text>
<text x="111.8" y="150.3">R4</text>
<text x="173.2" y="155.1">R10</text>
<text x="173.8" y="150.3">1k5</text>
<text x="155.5" y="162">PC</text>
<text x="159" y="162">847</text>
<text x="127.6" y="164.2">D4</text>
</g>
<g font-size="2.1">
<text x="173.8" y="16.9">5</text>
<text x="221.3" y="16.9">1</text>
<text x="173.8" y="22">3</text>
<text x="173.8" y="19.4">4</text>
<text x="221.3" y="19.4">2</text>
<text x="221.3" y="22">3</text>
<text x="173.8" y="27">1</text>
<text x="173.8" y="24.5">2</text>
<text x="221.3" y="24.5">4</text>
<text x="221.3" y="27">5</text>
<text x="107.8" y="33.2">12V1</text>
<text x="107.8" y="35.8">GND1</text>
<text x="117.4" y="35.8">GND2</text>
<text x="118.4" y="33.2">12V2</text>
<text x="107.8" y="38.3">GND3</text>
<text x="117.4" y="38.3">GND4</text>
<text x="239.8" y="38.3">IN4</text>
<text x="239.8" y="40.8">IN5</text>
<text x="249.8" y="38.3">OUT4</text>
<text x="249.8" y="40.8">OUT5</text>
<text x="61.9" y="43.6" transform="rotate(-90 61.9 43.6)">1</text>
<text x="64.4" y="43.6" transform="rotate(-90 64.4 43.6)">2</text>
<text x="67" y="43.6" transform="rotate(-90 67 43.6)">3</text>
<text x="69.5" y="43.6" transform="rotate(-90 69.5 43.6)">4</text>
<text x="72" y="43.6" transform="rotate(-90 72 43.6)">5</text>
<text x="74.6" y="43.6" transform="rotate(-90 74.6 43.6)">6</text>
<text x="77.1" y="43.6" transform="rotate(-90 77.1 43.6)">7</text>
<text x="79.7" y="43.6" transform="rotate(-90 79.7 43.6)">8</text>
<text x="107.8" y="43.4">IN0</text>
<text x="107.8" y="45.9">IN1</text>
<text x="117.7" y="43.4">OUT0</text>
<text x="117.7" y="45.9">OUT1</text>
<text x="239.8" y="43.4">IN6</text>
<text x="239.8" y="45.9">IN7</text>
<text x="249.8" y="43.4">OUT6</text>
<text x="249.8" y="45.9">OUT7</text>
<text x="107.8" y="48.5">IN2</text>
<text x="107.8" y="51">IN3</text>
<text x="117.7" y="48.5">OUT2</text>
<text x="117.7" y="51">OUT3</text>
<text x="173.8" y="57.5">5</text>
<text x="221.3" y="57.5">1</text>
<text x="173.8" y="65.1">2</text>
<text x="173.8" y="62.6">3</text>
<text x="173.8" y="60">4</text>
<text x="221.3" y="60">2</text>
<text x="221.3" y="62.6">3</text>
<text x="221.3" y="65.1">4</text>
<text x="173.8" y="67.7">1</text>
<text x="221.3" y="67.7">5</text>
<text x="152.1" y="80.4">1</text>
<text x="166.7" y="80.4">16</text>
<text x="152.1" y="85.4">2</text>
<text x="166.7" y="85.4">15</text>
<text x="152.1" y="98.1">3</text>
<text x="166.7" y="98.1">14</text>
<text x="239" y="100.7">4</text>
<text x="152.1" y="103.2">4</text>
<text x="166.7" y="103.2">13</text>
<text x="239" y="105.8">2</text>
<text x="239" y="103.2">3</text>
<text x="239" y="108.3">1</text>
<text x="251.2" y="118.5">1</text>
<text x="89.8" y="121" transform="rotate(-90 89.8 121)">3</text>
<text x="93.1" y="121">1</text>
<text x="148.4" y="121">12</text>
<text x="164.2" y="121">5</text>
<text x="251.2" y="121">2</text>
<text x="251.2" y="123.5">3</text>
<text x="89.8" y="128" transform="rotate(-90 89.8 128)">2</text>
<text x="148.5" y="126.1">11</text>
<text x="164.2" y="126.1">6</text>
<text x="251.2" y="126.1">4</text>
<text x="251.2" y="128.6">5</text>
<text x="251.2" y="131.1">6</text>
<text x="251.2" y="133.7">7</text>
<text x="251.2" y="136.2">8</text>
<text x="239" y="148.9">3</text>
<text x="239" y="146.4">4</text>
<text x="89.8" y="151.5" transform="rotate(-90 89.8 151.5)">3</text>
<text x="93.1" y="151.5">1</text>
<text x="148.4" y="151.5">10</text>
<text x="164.2" y="151.5">7</text>
<text x="239" y="154">1</text>
<text x="239" y="151.5">2</text>
<text x="89.8" y="158.4" transform="rotate(-90 89.8 158.4)">2</text>
<text x="149.6" y="156.5">9</text>
<text x="164.2" y="156.5">8</text>
</g>
<g font-size="1.8">
<text x="182.9" y="17.9">OUT3</text>
<text x="207.1" y="17.9">IST2</text>
<text x="180.3" y="20.4">O</text>
<text x="181.7" y="20.4">UT2</text>
<text x="204.5" y="20.4">IST1</text>
<text x="235.4" y="22.2">These jumpers mate up at the</text>
<text x="185.4" y="25.5">IN3</text>
<text x="188" y="28">IN2</text>
<text x="211.4" y="28">L</text>
<text x="212.4" y="28">1</text>
<text x="213.9" y="25.5">L2</text>
<text x="235.4" y="24.1">top/bottom edge of the board.</text>
<text x="65.4" y="50.9" transform="rotate(-90 65.4 50.9)">L1</text>
<text x="70.5" y="50.9" transform="rotate(-90 70.5 50.9)">L2</text>
<text x="75.6" y="50.9" transform="rotate(-90 75.6 50.9)">L3</text>
<text x="80.7" y="50.9" transform="rotate(-90 80.7 50.9)">L4</text>
<text x="100.8" y="54.6">Inputs are active HIGH</text>
<text x="180.3" y="58.5">IS</text>
<text x="182" y="58.5">T2</text>
<text x="203.5" y="58.5">O</text>
<text x="204.9" y="58.5">UT</text>
<text x="207.3" y="58.5">5</text>
<text x="182.9" y="61">IS</text>
<text x="184.6" y="61">T1</text>
<text x="201" y="61">O</text>
<text x="202.4" y="61">UT</text>
<text x="204.7" y="61">4</text>
<text x="235.4" y="62.8">These jumpers mate up at the</text>
<text x="235.4" y="64.7">bottom/top edge of the board.</text>
<text x="156.2" y="70.6">Isolation</text>
<text x="185.4" y="66.1">L2</text>
<text x="188" y="68.7">L1</text>
<text x="197.9" y="68.7">IN4</text>
<text x="200.4" y="66.1">IN</text>
<text x="202.2" y="66.1">5</text>
<text x="146" y="75.6">Schalterwerk</text>
<text x="161.3" y="75.6">Digitalsystem</text>
<text x="49.5" y="83.3">Sollzustand 1</text>
<text x="207" y="90.2">SJ1</text>
<text x="207" y="92.1">schliessen, um</text>
<text x="207" y="94">Masse nur einmal</text>
<text x="207" y="96">anzubinden.</text>
<text x="49.5" y="101">Sollzustand 2</text>
<text x="252.7" y="101">Rückmeldereingang</text>
<text x="252.7" y="106.1">Rückmeldereingang</text>
<text x="252.7" y="103.6">Masse</text>
<text x="50.6" y="109.4">Istzustand 1</text>
<text x="252.7" y="108.6">Masse</text>
<text x="102.9" y="127.1">Schaltet nur, wenn</text>
<text x="102.9" y="129">L1=36V &amp; L4=0V</text>
<text x="50.8" y="139.1">Istzustand 2</text>
<text x="207" y="141">SJ2</text>
<text x="207" y="142.9">schliessen, um</text>
<text x="207" y="144.8">V+ nur einmal</text>
<text x="207" y="146.7">anzubinden.</text>
<text x="252.7" y="146.7">V+</text>
<text x="252.7" y="149.3">Schaltausgang</text>
<text x="252.7" y="154.4">Schaltausgang</text>
<text x="252.7" y="151.8">V+</text>
<text x="102.9" y="157.5">Schaltet nur, wenn</text>
<text x="102.9" y="159.4">L2=36V &amp; L4=0V</text>
<text x="26.7" y="166.4">Veränderungen im Schalterwerk:</text>
<text x="26.7" y="168.3">- Einspeisung für Weichenstellstrom +36V.</text>
<text x="26.7" y="170.2">- Am Batteriewechsler muss man Anschlüsse</text>
<text x="27.7" y="172.1">001 und 003 umtauschen, damit die Richtung</text>
<text x="26.7" y="175.9">- 162 muss geerdet werden (z.B. Klemme 003).</text>
<text x="26.7" y="177.8">- Die Diode am Weichenüberwachungsmagnet soll</text>
<text x="27.7" y="174">des Überwachungsstromes den Stellstrom gleicht.</text>
<text x="27.7" y="179.7">erhalten oder mit neuer ersetzt werden. Diese</text>
<text x="27.7" y="181.7">Diode wird benutzt, um induktive Spannungsspitzen</text>
<text x="27.7" y="183.6">kurzzuschliessen. Es soll zwischen 161 (Kathode) und</text>
<text x="27.7" y="185.5">162 (Anode) verkabelt werden.</text>
<text x="26.7" y="187.4">- Der 400R Widerstand soll am Batteriewechsler Klemme</text>
<text x="27.7" y="189.3">001 seriell geschalten werden (d.h., seriell mit dem</text>
<text x="27.7" y="191.2">Überwachungsstrom)</text>
<text x="26.7" y="193.1">- Öffner 311-312 wird nicht benutzt.</text>
<text x="26.7" y="195">- Der Kondensator wird nicht benutzt.</text>
</g>
</svg>
